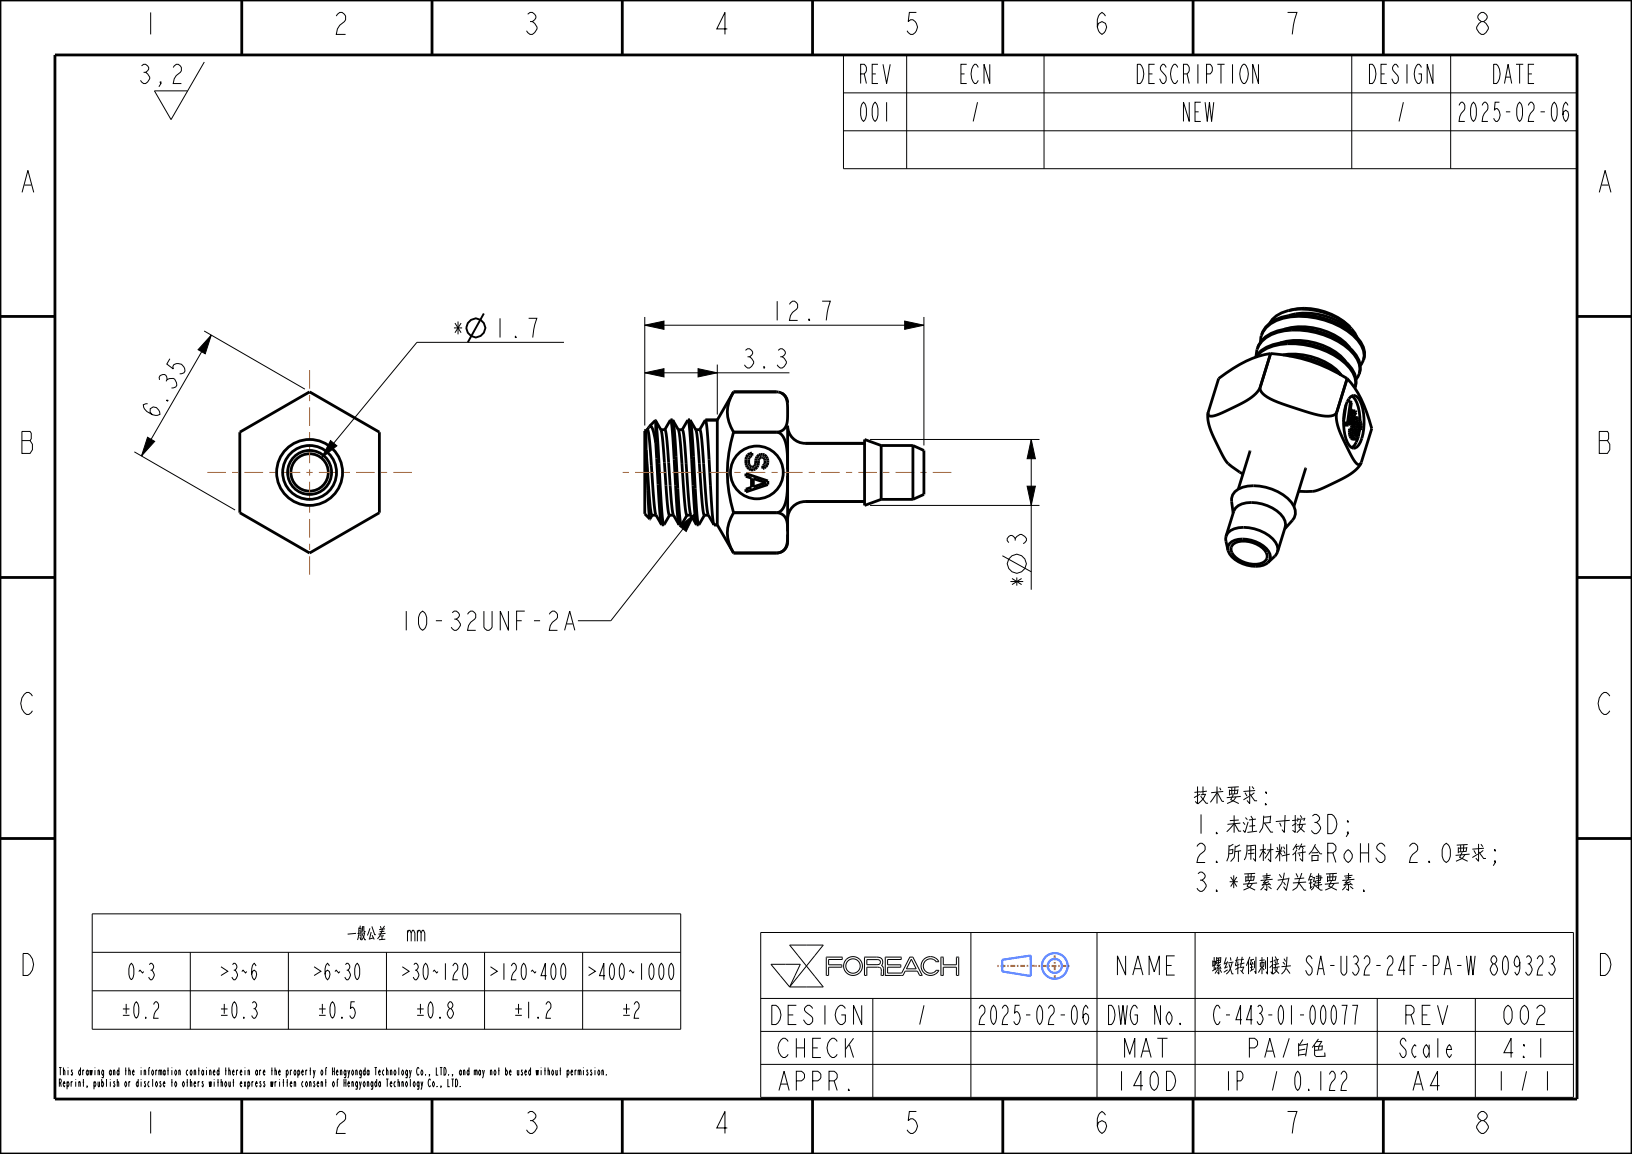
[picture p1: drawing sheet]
<svg xmlns="http://www.w3.org/2000/svg" width="297mm" height="210mm" viewBox="0 0 297 210" stroke-linecap="round" stroke-linejoin="round" font-family="sans-serif">
<g fill="none" stroke="#000" stroke-width=".18">
<path d="M25.8 12l.3-.3a.82 .82 0 0 1 1 .9l-.6 .6a1.58 1.58 0 0 1 .7 1.1 1.2 1.2 0 0 1-1.1 .9l-.5-.6M26.1 13.2h.4M29.3 15.2l-.2-.3h.2v.3l-.4 .6M31.5 12.3l.6-.6h.4l.5 .6a1.35 1.35 0 0 1-.9 1.4l-.4 .6-.2 .9h1.5M37.2 11.3l-6.1 10.5-3-5.3h6M153.5 10h133.5v20.7h-133.5zM153.5 16.9h133.5M165 10v20.7M190 10v20.7M207 11.7a.96 .96 0 0 1 1 .9 2.6 2.6 0 0 1-.5 2.6h-.5zM229 11.7v3.5l-1-3.5v3.5M246 10v20.7"/>
<path d="M264 10v20.7M265.5 19.2l.4-.6h.3a1.25 1.25 0 0 1-.3 2l-.2 .6-.2 .9h1.1M285.3 19.2l-.3-.6a2.91 2.91 0 0 0 0 3.5 1.6 1.6 0 0 0 .3-1.7l-.3-.3-.4 .3-.2 .5M153.5 23.8h133.5M96.2 57.9h1.5l-.4 1.2-.4 2.3M117.3 59.2l3.5-.8v1.5zM117.3 57.7v19.7M117.3 59.2h50.8M149.6 54.8h1.5l-.4 1.2-.3 2.3M164.6 58.4l3.5 .8-3.5 .7zM168.1 57.7v23.4M26.9 79.6l1.2 .7-2.3 2.7z"/>
<path d="M30.9 65.3l-.5 .9 1.1 .9v-.4a1.17 1.17 0 0 1 1.5-.4 1.17 1.17 0 0 1 .5 1.5l-.8 .2M37.2 60.2l18.3 10.6M38.5 61l-12.7 22M38.5 61l-1.2 3.4-1.2-.8zM102.6 62.3h-26.7l-17.4 21.1M117.3 67.8l3.5-.7v1.5zM117.3 67.8h26.4M127 67.1l3.5 .7-3.5 .8zM130.5 66.3v9.1M141.6 63.8l.4-.3a.82 .82 0 0 1 .9 .8l-.5 .6a1.58 1.58 0 0 1 .7 1.2 1.2 1.2 0 0 1-1.1 .9l-.6-.6M158.3 80h30.9M187.7 80l.7 3.5h-1.5z"/>
<path d="M187.7 80v27.3M24.5 82.2l18.3 10.6M60.2 80.2l1.1 .9-2.8 2.3zM123.7 95.8l2.8-2.3-1.6 3.2zM126.5 93.5l-15.3 19.5h-6M158.3 92h30.9M186.9 88.5h1.5l-.7 3.5zM100 111.8l.5-.6h.4l.6 .6a1.35 1.35 0 0 1-1 1.4l-.4 .6-.1 .9h1.5M102.8 114.7l.9-3.5 .9 3.5M103.1 113.5h1.1M182.4 101.1l5.3 2.9M16.8 166.3h107.1v21h-107.1z"/>
<path d="M16.8 173.3h107.1M34.6 173.3v14M52.5 173.3v14M70.3 173.3v14M74.2 169.8l.2-.5h.2l.2 .5v1.5M88.2 173.3v14M89.3 175.9l1.2 .9-1.2 .7M106 173.3v14M107.1 175.9l1.3 .9-1.3 .7M138.4 169.7h147.9v30h-147.9zM140.3 175.5h5.3l-1.9 4.1zM143.7 172h6.1l-3 3.8z"/>
<path d="M146.8 175.8l3 3.8h-6.1M146.8 175.8l-3.1 3.8M150.8 177.5v-1.5h2.4v-.4h-2.4v-1h2.4l.1-.4h-2.9v3.3h.4M157.8 174.6l2.1 .1 .3 .1v.4l-.4 .3h-2zM157.8 177.5v-1.5h1.9l.4 .1 .2 .2 .1 1.2h.4M160.8 177.5v-1.3l-.4-.5 .2-.6-.2-.7-.7-.2h-2.3l-.1 3.3h.5M164.3 177.5h.1M165.9 174.6l.8 1.7h-1.7zM166.1 174.2h-.5l-1.5 2.9h-2.6v-1.1h2.4v-.4h-2.4v-1h2.5v-.4h-2.9v3.3h3.2M166.1 174.2h.1M166.1 174.2l1.7 3.3h-.4l-.4-.8h-2.3l-.4 .8M170.4 175l-.7-.5h-.8l-.6 .5-.3 .8 .3 .8 .6 .4h.8l.7-.4"/>
<path d="M170.4 176.6h.1M170.4 175h.1M170.4 176.6h.4M170.4 175h.5l-.4-.5-.5-.3-.7-.1-.7 .1-.5 .4-.3 .5-.2 .5 .1 .7 .5 .8 1 .4 1-.2 .7-.7M170.8 176.6h.1M171.2 174.2h.5v1.4h2.4v-1.4h.4v3.3h-.4v-1.5h-2.4v1.5h-.5zM176.7 169.7v30M199.6 169.7v30M217.5 169.7v30M220.7 174.8v1.1M221.2 175.6l-.5 .1M221.2 175h-.5"/>
<path d="M221.2 176.3l-.6 .4M282 174.2l.2-.3a.78 .78 0 0 1 .7 .7 .78 .78 0 0 1-.4 .8l.3 .3a1.2 1.2 0 0 1-.3 1.7h-.3l-.4-.5M16.8 180.3h107.1M49.3 194.8h.3M49.5 194.3v1.4M50 195l.2-.3 .1 1M50 194.3v1.4M50.3 196.9l-.2-.1-.1 .3M50.7 195.1h.3l-.1-.4a.68 .68 0 0 0 0 1l.1-.3M50.9 196.4v.1M50.9 196.8v1M51.4 196.9h.3"/>
<path d="M51.6 196.4v1.4M52.1 195.1l.2-.4a.58 .58 0 0 1-.1 1l-.1-.4M52.1 194.7v1.4M52.1 196.9h.3M52.3 196.4v1.4M52.8 197.2h.3l-.1-.4a.68 .68 0 0 0 0 1l.1-.3M52.8 194.7v1M53.1 194.8l-.2-.1-.1 .3M53.5 197.1l.2-.3 .1 1M53.5 196.8v1M53.7 194.7a.68 .68 0 0 1 0 1 .68 .68 0 0 1 0-1zM54.2 195.1l.2-.4a.58 .58 0 0 1-.1 1l-.1-.4"/>
<path d="M54.2 194.7v1.4M54.9 195.1h.3l-.1-.4a.68 .68 0 0 0 0 1l.1-.3M55.2 196.9l-.1-.1a.68 .68 0 0 0 0 1l.1-.2M55.6 194.7v1M55.8 196.8a.68 .68 0 0 1 0 1 .68 .68 0 0 1 0-1zM55.9 194.8l-.2-.1-.1 .3M56.3 197.1l.2-.3 .1 1M56.3 194.8h.3M56.3 196.8v1M56.5 194.3v1.4M57 194.7l.2 .8-.2 .6M57.3 196.9l-.1-.1-.1 .1a.52 .52 0 0 1 0 .9l-.1-.3"/>
<path d="M57.4 194.7l-.2 .8M57.7 197.2h.3l-.1-.4a.68 .68 0 0 0 0 1l.1-.3M58.4 197.1l.2-.3 .1 1M58.4 196.8v1M58.6 194.7a.68 .68 0 0 1 0 1 .68 .68 0 0 1 0-1zM59.1 196.9h.3M59.2 194.8h.2M59.3 196.4v1.4M59.5 194.4l-.1-.1-.1 .2v1.2M60.7 196.8a.68 .68 0 0 1 0 1 .68 .68 0 0 1 0-1zM61.3 196.9h.2M61.6 196.5l-.1-.1-.1 .2v1.2"/>
<path d="M79.5 197.6l.1 .2zM80.3 197.8l-.1-.2v.4M81.5 196.4v1.4h.4M82.4 196.4v1.4M82.9 196.4h.2a1.23 1.23 0 0 1 0 1.4h-.2zM83.7 197.6l.1 .2zM99 194.8h.3M99.7 195l.2-.3 .1 1M99.7 194.3v1.4M100.6 194.7a.68 .68 0 0 1 0 1 .68 .68 0 0 1 0-1zM101.1 194.7l.1 1 .2-.3M101.4 194.7v1"/>
<path d="M101.8 194.8h.3M102 194.3v1.4M103.2 195.1l.2-.4a.58 .58 0 0 1-.1 1l-.1-.4M103.2 194.7v1.4M103.9 195.1h.3l-.1-.4a.68 .68 0 0 0 0 1l.1-.3M104.6 194.7v1M104.9 194.8l-.2-.1-.1 .3M105.2 195l.2-.3 .1 1M105.2 194.7v1M105.5 195l.2-.3v1M106.2 194.3v.1M106.2 194.7v1"/>
<path d="M107 194.8l-.1-.1-.1 .1a.52 .52 0 0 1 0 .9l-.1-.3M107.7 194.8l-.1-.1-.1 .1a.52 .52 0 0 1 0 .9l-.1-.3M108.3 194.3v.1M108.3 194.7v1M109 194.7a.68 .68 0 0 1 0 1 .68 .68 0 0 1 0-1zM109.5 195l.2-.3 .1 1M109.5 194.7v1M110.3 195.5l.1 .2zM138.4 181.7h147.9M138.4 187.7h147.9M138.4 193.7h147.9M143.4 189.5l-.5-.6a1.2 1.2 0 0 0-1.1 .9 2.11 2.11 0 0 0 .7 2.6h.4l.5-.5"/>
<path d="M158.8 181.7v18M178.2 183.5l.4-.6h.2a1.25 1.25 0 0 1-.2 2.1l-.3 .6-.1 .8h1M198 183.5l-.4-.6a2.91 2.91 0 0 0 0 3.5 1.6 1.6 0 0 0 .4-1.7l-.4-.3-.4 .3-.1 .6M222 183.5l-.3-.6a.96 .96 0 0 0-.8 .9 2.77 2.77 0 0 0 .5 2.6h.3l.3-.5M246.1 182.9h1l-.5 3.5M250.6 181.7v18M268.5 181.7v18"/>
<circle cx="185" cy="102.6" r="1.72"/>
<circle cx="155.2" cy="175.8" r="1.31"/>
<circle cx="155.2" cy="175.8" r="1.71"/>
</g>
<path d="M117.3 59.2l3.5-.8v1.5zM164.6 58.4l3.5 .8-3.5 .7zM38.5 61l-1.2 3.4-1.2-.8zM117.3 67.8l3.5-.7v1.5zM127 67.1l3.5 .7-3.5 .8zM187.7 80l.7 3.5h-1.5zM26.9 79.6l1.2 .7-2.3 2.7zM60.2 80.2l1.1 .9-2.8 2.3zM123.7 95.8l2.8-2.3-1.6 3.2zM186.9 88.5h1.5l-.7 3.5z" fill="#000"/>
<g fill="none" stroke="#000" stroke-width=".35">
<path d="M88.1 57l-3 5.3"/>
<circle cx="86.6" cy="59.7" r="1.72"/>
</g>
<g fill="none" stroke="#000" stroke-width=".51">
<path d="M0 0h297v210h-297zM10 10h277v190h-277zM44 .1v10M78.6 .1v10M113.2 .1v10M147.9 .1v10M182.5 .1v10M217.1 .1v10M251.7 .1v10M0 57.6h10M233.7 59.9a11.9 11.9 0 0 1 11.8 3.2l.2 .3M234.5 56.5a13.1 13.1 0 0 1 11.4 3.3l1 1.6"/>
<path d="M234.5 56.5a5.4 5.4 0 0 0-3.4 2.3M234.5 56.5a11.7 11.7 0 0 1 11.2 3M234.5 57.4a11.9 11.9 0 0 1 11.7 3.1l.2 .4M287 57.6h10M43.6 78.6l12.7-7.3 12.7 7.3v14.7l-12.7 7.3-12.7-7.3zM117.6 78.2v3.7M117.6 78.2h.2a28.7 28.7 0 0 1 .7 6.4 74 74 0 0 0 .8 9l1.1 1.9M117.6 78.2l-.3 .2v15.1l1 .9M118.2 77.6l-.4 .6M118.2 77.6l.2-.1a2.93 2.93 0 0 1 .7 2l.2 1.1M119.3 76.5l-1.1 1.1M119.3 76.5a5.8 5.8 0 0 1 1.3 4l.9 11.3 .3 2"/>
<path d="M119.3 76.5v.2M119.3 76.7l.4 3.3 .4 7.6a44.6 44.6 0 0 0 .7 7.9l1.1-1.7M119.3 76.7v3.9M120.3 78.2h.7l.1 .3 .4 3.1 .8 11 .2 1 1.1 1.9M122 76.4l.4 .1M122 76.4a35.7 35.7 0 0 1 .7 7.2l.2 4.7a44.2 44.2 0 0 0 .7 7.2M122 76.4l-1 1.8M122.4 76.5a38.9 38.9 0 0 1 .6 6.5l.4 5.9a31.3 31.3 0 0 0 .6 6.6l1-1.7M122.4 76.5a5.9 5.9 0 0 1 1.4 4.1l.3 3.7a76.5 76.5 0 0 0 .8 9.3l.1 .2M123.4 78.2h.8a23.6 23.6 0 0 1 .7 6.1 76.5 76.5 0 0 0 .8 9.3l1 1.9M125.2 76.4l.4 .1M125.2 76.4l-1 1.8"/>
<path d="M125.2 76.4a36.5 36.5 0 0 1 .7 7.3l.2 4.6a44.5 44.5 0 0 0 .6 7.2M125.6 76.5a38.9 38.9 0 0 1 .6 6.5l.3 5.9a31.3 31.3 0 0 0 .7 6.6l1-1.7M125.6 76.5a6 6 0 0 1 1.4 4.2l.3 3.7a72.5 72.5 0 0 0 .8 9.3l.8 .1M126.6 78.2h.8M127.4 78.2a24.6 24.6 0 0 1 .6 6.2 72.5 72.5 0 0 0 .9 9.3l1 1.8M128.4 76.4l-1.1 1.8M128.4 76.4h2.1M128.4 76.4a35.8 35.8 0 0 1 .6 7.2l.3 4.7a44.8 44.8 0 0 0 .6 7.2M133.5 71.3h7.8a2.07 2.07 0 0 1 2 2.4 9.9 9.9 0 0 1-.4 4l-.4 .5-.9 .4h-8.1a6.5 6.5 0 0 1 0-7.3zM133.5 78.7a24.3 24.3 0 0 0 0 14.6M133.5 78.7h7.8a2.03 2.03 0 0 1 1.6 1.7l.4 2.1v2.9M133.5 78.6v.1"/>
<path d="M142.3 71.5a2 2 0 0 1 1 1.8M219.9 75a7.9 7.9 0 0 0 1.2 5.1l.4 .7a9.7 9.7 0 0 0 2.7 4.1l2 1.4M221.8 68.9h.1M221.8 68.9l-1.9 6.1M228.5 65a5.7 5.7 0 0 1 4.5-2.6 15.2 15.2 0 0 1 12.3 3.8 4.3 4.3 0 0 1 1.4 4M228.6 65a7.1 7.1 0 0 1 5.7-2.5 14.8 14.8 0 0 1 11.3 4.5 3.5 3.5 0 0 1 1 3.6M228.6 64.8a4 4 0 0 1 2.8-3.9 14.2 14.2 0 0 1 12.1 1.2 6.8 6.8 0 0 1 4 5 2.59 2.59 0 0 1-.7 1.9M228.9 63.3a4.8 4.8 0 0 1 3.6-3.1 14.9 14.9 0 0 1 13.6 3.5 4.2 4.2 0 0 1 1.4 4M229.3 70.5a6.8 6.8 0 0 1-3.5 3l-.6 .3a17.1 17.1 0 0 1-4.9 1.9 .48 .48 0 0 1-.4-.2 .48 .48 0 0 1 0-.5M229.3 70.5a1.93 1.93 0 0 0 1.3 1.8 46.8 46.8 0 0 0 10.6 3.4 1.85 1.85 0 0 0 2.1-.7M229.4 62.3a4.1 4.1 0 0 1 2.9-4 14.5 14.5 0 0 1 12.9 1.9 6.4 6.4 0 0 1 3.1 4.5l-.2 .8-.5 1M229.6 60.8a4.8 4.8 0 0 1 3.6-3.1 14.9 14.9 0 0 1 13.7 3.6 4.2 4.2 0 0 1 1.3 3.9"/>
<path d="M231.2 64.3a17.9 17.9 0 0 0-8.1 3.6l-1.3 1M231.2 64.3l-1.9 6.2M231.2 64.3a29.4 29.4 0 0 1 14 4.6M233 62.4a11.9 11.9 0 0 1 11.7 3.1l.2 .3M233.5 64.6a12.1 12.1 0 0 1 10.4 3.4l.2 .2M234.5 64.8a15 15 0 0 1 9.5 3.4M243.3 75a7.9 7.9 0 0 0 1.2 5.1l.3 .7a11.8 11.8 0 0 0 2.2 3.7 .42 .42 0 0 0 .5 .1 .42 .42 0 0 0 .2-.4M244.5 77h.7M244.5 77l.2 .4h.7M244.9 73.7l-.4 3M245.2 68.9h.1M245.2 68.9l-1.9 6.1"/>
<path d="M245.2 68.9a20.2 20.2 0 0 1 4.4 9.1l-1.9 6.2M245.2 77l.2 .4M245.2 73h.6M245.6 78.7h.7M245.6 78.7v.4M245.6 78.3h.7M245.6 78.3v.4M245.6 79.1h.7M245.6 75.6h.6M245.6 79.1l.1 .3M245.7 79.4h.7M245.7 79.4l.1 .3"/>
<path d="M245.7 74.6l.5 1-.8 1.3zM245.8 73l-.6 4M245.8 73l.1 .3-.1 1 .5 1.1 .3-.6M245.8 79.7h.8M245.8 79.7l.2 .1M245.9 76.9h.7M245.9 76.9v.5M245.9 77.4h.8M245.9 77.4l.1 .3M245.9 76.5h.8M245.9 76.5v.4M246 79.8l.8 .1"/>
<path d="M246 79.8h.7M246 76.5h-.1M246 77.7h.7M246 77.7l.1 .3M246 74.8h.6M246.1 76.2h.7M246.2 76.1h.7M246.3 78.7v.4M246.3 78.3v.4M246.3 79.1l.1 .3M246.3 78v.3M246.3 78l.4 1.3 .2 .1 .1-.1"/>
<path d="M246.3 78h-.7v.3M246.3 78.1h.5M246.4 79.4l.2 .3M246.5 78.6h.5M246.5 78.4h.5M246.5 78.9h.6M246.6 79.7l.1 .1M246.6 79.1h.4M246.6 76.9l.1 .5M246.6 74.8l.2 .3-1.4 2.3M246.7 77.4v.3M246.7 76.5l-.1 .4"/>
<path d="M246.7 79.3h.3M246.7 79.8l.1 .1M246.7 77.7l.1 .4M246.8 76.2l-.1 .3M246.8 78.1l.2 .3M246.8 77.1h.7M246.9 77.3h.6M246.9 76.7h.4M246.9 76.1l-.1 .1M247 77.7h.6M247 78.4v.2M247 76.5h.1"/>
<path d="M247 79.1v.2M247 78.6l.1 .3M247.1 78.9l-.1 .2M247.1 76h-.9M247.1 76l.3 .3a2.54 2.54 0 0 1 .3 2M247.1 76l-.2 .1M247.1 78h.4M247.1 76.5l.2 .2M247.1 76.5l-.2 .1-.1 .5 .4 1.1M247.2 78.2l.1 .9a.87 .87 0 0 1-.5 .8M247.2 78.3h.5M247.3 76.7l.2 .4"/>
<path d="M247.5 77.1v.2M247.5 78l.2 .3M247.5 77.3l.1 .4M247.6 77.7l-.1 .3M43.6 93.3h.1M117.6 81.9l.4 9.7 .3 2.8M117.6 81.9l.3 5.2a30 30 0 0 0 .8 6.7h.7M118.7 93.8l-.4 .6M119.3 80.6l.5 7.6a46.3 46.3 0 0 0 .6 7.3M120.4 95.5h.1M121.8 93.8h.8M123.6 95.5h.1"/>
<path d="M125 93.8h.7M126.7 95.5h.1M129.9 95.5h.6M133.5 93.3a6.5 6.5 0 0 0 0 7.3h7.8M133.5 93.3h.1M133.5 93.3h7.8M135.7 86.2l4 1.3v.7l-4 1.3v-.5l1.1-.3v-1.7l-1.1-.3zM136.1 82.8l.7-.4v.5l-.2 .1a1.32 1.32 0 0 0 .2 2 .72 .72 0 0 0 .7-.7 1.23 1.23 0 0 1 .4-1.3 1.23 1.23 0 0 1 1.2-.2 1.41 1.41 0 0 1 .6 1.3 1.41 1.41 0 0 1-.9 1.2v-.5l.2-.1a.86 .86 0 0 0 .2-.9 .86 .86 0 0 0-.7-.6l-.2 .1-.3 .5a1.37 1.37 0 0 1-1.3 1.7 1.76 1.76 0 0 1-.6-2.7zM137.1 87.1l2.3 .7-2.3 .8zM141.3 93.3a2.07 2.07 0 0 1 2 2.4v1M143.3 97.3a3.2 3.2 0 0 1-1 3.1l-1 .2M143.3 86.6a11.9 11.9 0 0 1-.8 5.9 1.45 1.45 0 0 1-1.2 .8"/>
<path d="M157.3 80.7h-10.8a3.2 3.2 0 0 1-3.2-3.2v21.1a2 2 0 0 1-2 2M157.3 91.3h-10.8a3.2 3.2 0 0 0-3.2 3.2M224.5 99a4.6 4.6 0 0 1 5.3 .7 1.55 1.55 0 0 1 .4 2.4 4.6 4.6 0 0 1-5.3-.7 1.55 1.55 0 0 1-.4-2.4zM227.5 82v.1M237.6 85.1v.1M247.7 84.2a7 7 0 0 1-3.5 3l-.6 .3a19.7 19.7 0 0 1-4.7 1.9h-2.6M247.7 84.2h.1M0 105.1h10M287 105.1h10M0 152.6h10M287 152.6h10M44 200.1v10"/>
<path d="M78.6 200.1v10M113.2 200.1v10M147.9 200.1v10M182.5 200.1v10M217.1 200.1v10M251.7 200.1v10"/>
<circle cx="56.3" cy="86" r="3.4"/>
</g>
<g fill="none" stroke="#36f" stroke-width=".38">
<path d="M187.6 173.9v3.7l-5.2-.8v-2.1l5.2-.8"/>
<circle cx="192" cy="175.8" r="2.34"/>
<circle cx="192" cy="175.8" r="1.29"/>
</g>
<path d="M181.5 175.8h6.8M191.9 173.3l.1 5M194.6 175.8h-6.2" fill="none" stroke="#c66" stroke-width=".38" stroke-dasharray=".3 .3 .9 .3" stroke-linecap="butt"/>
<!-- layer: 02___PRT_ALL_AXES -->
<g fill="none" stroke="#000" stroke-width=".51">
<path d="M122 76.4h.4M125.2 76.4h.4M128.4 76.4h2.1M130.5 76.4v19.1M141.3 71.3h-7.8l-3 5.1M245.8 72.2a.9 .9 0 0 1 1.4 .3 9.5 9.5 0 0 1 .1 8.5 .97 .97 0 0 1-.9 .6 .97 .97 0 0 1-.9-.6 9.5 9.5 0 0 1 0-8.4zM246 72.1a4.9 4.9 0 0 1 1.5 3.9v.5M246.7 70.2l-.1 .3M247.2 79.5a3.2 3.2 0 0 1-1.2 1.9M247.4 78.3l-.2 1.1M247.5 67.7l-.1 .3M248.2 65.2l-.1 .3"/>
<path d="M120.4 95.5h.4M123.6 95.5h.4M126.8 95.5h.4M130 95.5h.5M130.5 95.5l3 5.1h7.8M146.5 91.3h10.8M146.5 80.7h10.8M160.4 90.9h5.7M160.4 81.1h5.7M160.4 81.1l-3.1-1.1v12l3.1-1.1M160.4 81.1v9.8M166.1 81.1v9.8"/>
<path d="M166.1 81.1l2 .9v8l-2 .9M223.1 97.6v.9l.4 1.6M223.1 97.6l1.4-4.6a2.38 2.38 0 0 1 2.3-1.5 7.5 7.5 0 0 1 6.7 2.7l.3 .6 .1 1.1-1.4 4.6M223.1 97.6a2.38 2.38 0 0 1 2.3-1.6 7.5 7.5 0 0 1 6.7 2.7l.3 .6 .1 1.2M224.4 93.4l-.3-2.2a2.35 2.35 0 0 1 2-2.5 9.2 9.2 0 0 1 8.9 2.7 2.49 2.49 0 0 1 .2 3.3l-1.4 1.6M227.5 82.1l-2.2 6.9M237.6 85.2l-2.1 6.9M223.5 100.1a4.9 4.9 0 0 0 4.2 2.9 3.9 3.9 0 0 0 3-.6M223.5 100.1a1.76 1.76 0 0 1 1.9-2 6.1 6.1 0 0 1 5.5 2.2 1.53 1.53 0 0 1-.2 2.1M232.5 100.5l-.3 .5-1.5 1.4"/>
<circle cx="56.3" cy="86" r="6"/>
<circle cx="56.3" cy="86" r="4.9"/>
<circle cx="56.3" cy="86" r="4"/>
<circle cx="137.7" cy="86" r="4.8"/>
</g>
<path d="M173.1 86h-60.8" fill="none" stroke="#963" stroke-width=".18" stroke-dasharray="1.1 1.1 3.4 1.1" stroke-dashoffset="2.3" stroke-linecap="butt"/>
<path d="M56.3 86v18.6M56.3 86v-18.7M56.3 86h-18.6M56.3 86h18.7" fill="none" stroke="#963" stroke-width=".18" stroke-dasharray="1.1 1.1 3.4 1.1" stroke-dashoffset=".6" stroke-linecap="butt"/>
<g font-size="5.2">
<text x="26.1" y="6.3">1</text>
<text x="60.7" y="6.3">2</text>
<text x="95.4" y="6.3">3</text>
<text x="130" y="6.3">4</text>
<text x="164.6" y="6.3">5</text>
<text x="199.2" y="6.3">6</text>
<text x="233.9" y="6.3">7</text>
<text x="268.5" y="6.3">8</text>
<text x="3.8" y="35">A</text>
<text x="290.8" y="35">A</text>
<text x="3.8" y="82.5">B</text>
<text x="290.8" y="82.5">B</text>
<text x="3.8" y="130">C</text>
<text x="290.8" y="130">C</text>
<text x="3.8" y="177.5">D</text>
<text x="290.8" y="177.5">D</text>
<text x="26.1" y="206.3">1</text>
<text x="60.7" y="206.3">2</text>
<text x="95.4" y="206.3">3</text>
<text x="130" y="206.3">4</text>
<text x="164.6" y="206.3">5</text>
<text x="199.2" y="206.3">6</text>
<text x="233.9" y="206.3">7</text>
<text x="268.5" y="206.3">8</text>
</g>
<g font-size="4.6">
<text x="156.8" y="15.2">REV</text>
<text x="175.1" y="15.2">ECN</text>
<text x="209.2" y="15.2">DESCRIPTION</text>
<text x="250.2" y="15.2">DESIGN</text>
<text x="272.3" y="15.2">DATE</text>
<text x="156.8" y="22.1">001</text>
<text x="176.7" y="22.1">/</text>
<text x="215.6" y="22.1">NEW</text>
<text x="254.2" y="22.1">/</text>
<text x="267.5" y="22.1">2025-02-06</text>
<text x="139.9" y="58.3">12.7</text>
<text x="81.9" y="61.4">*</text>
<text x="89.5" y="61.4">1.7</text>
<text x="134.7" y="67">3.3</text>
<text x="28.4" y="76.7" transform="rotate(-60 28.4 76.7)">6.35</text>
<text x="186.8" y="99.7" transform="rotate(-90 186.8 99.7)">3</text>
<text x="186.8" y="107.3" transform="rotate(-90 186.8 107.3)">*</text>
<text x="72.4" y="114.7">10-32UNF-2A</text>
<text x="217.1" y="146.5">技术要求:</text>
<text x="217.1" y="151.7">1.未注尺寸按3D;</text>
<text x="217.1" y="157">2.所用材料符合RoHS 2.0要求;</text>
<text x="217.1" y="162.2">3.*要素为关键要素.</text>
<text x="204" y="177.4">NAME</text>
<text x="222.2" y="177.4">螺纹转倒刺接头 SA-U32-24F-PA-W 809323</text>
<text x="141.8" y="186.4">DESIGN</text>
<text x="167" y="186.4">/</text>
<text x="180.1" y="186.4">2025-02-06</text>
<text x="202.9" y="186.4">DWG No.</text>
<text x="223.8" y="186.4">C-443-01-00077</text>
<text x="256.2" y="186.4">REV</text>
<text x="274" y="186.4">002</text>
<text x="143" y="192.4">CHECK</text>
<text x="205.2" y="192.4">MAT</text>
<text x="227.3" y="192.4">PA /白色</text>
<text x="255.5" y="192.4">Scale</text>
<text x="274" y="192.4">4:1</text>
<text x="143" y="198.4">APPR.</text>
<text x="204" y="198.4">140D</text>
<text x="223" y="198.4">IP</text>
<text x="230.9" y="198.4">/</text>
<text x="236.3" y="198.4">0.122</text>
<text x="257.3" y="198.4">A4</text>
<text x="272.4" y="198.4">1</text>
<text x="276.6" y="198.4">/ 1</text>
</g>
<g font-size="3.9">
<text x="62.1" y="171.3">一般公差</text>
<text x="75.8" y="171.3">mm</text>
<text x="23.6" y="178.3">0~3</text>
<text x="40.1" y="178.3">＞3~6</text>
<text x="57.3" y="178.3">＞6~30</text>
<text x="73.8" y="178.3">＞30~120</text>
<text x="90.2" y="178.3">＞120~400</text>
<text x="108.1" y="178.3">＞400~1000</text>
<text x="22.3" y="185.3">±0.2</text>
<text x="40.1" y="185.3">±0.3</text>
<text x="58" y="185.3">±0.5</text>
<text x="75.8" y="185.3">±0.8</text>
<text x="93.7" y="185.3">±1.2</text>
<text x="112.9" y="185.3">±2</text>
</g>
<g font-size="1.8">
<text x="10.6" y="195.7">This drawing and the information contained therein are the property of</text>
<text x="10.6" y="197.8">Reprint, publish or disclose to others without express written consent of</text>
<text x="60.3" y="195.7">Hengyongda Technology Co., LTD., and may not be used without permission.</text>
<text x="62.4" y="197.8">Hengyongda Technology Co., LTD.</text>
</g>
</svg>
